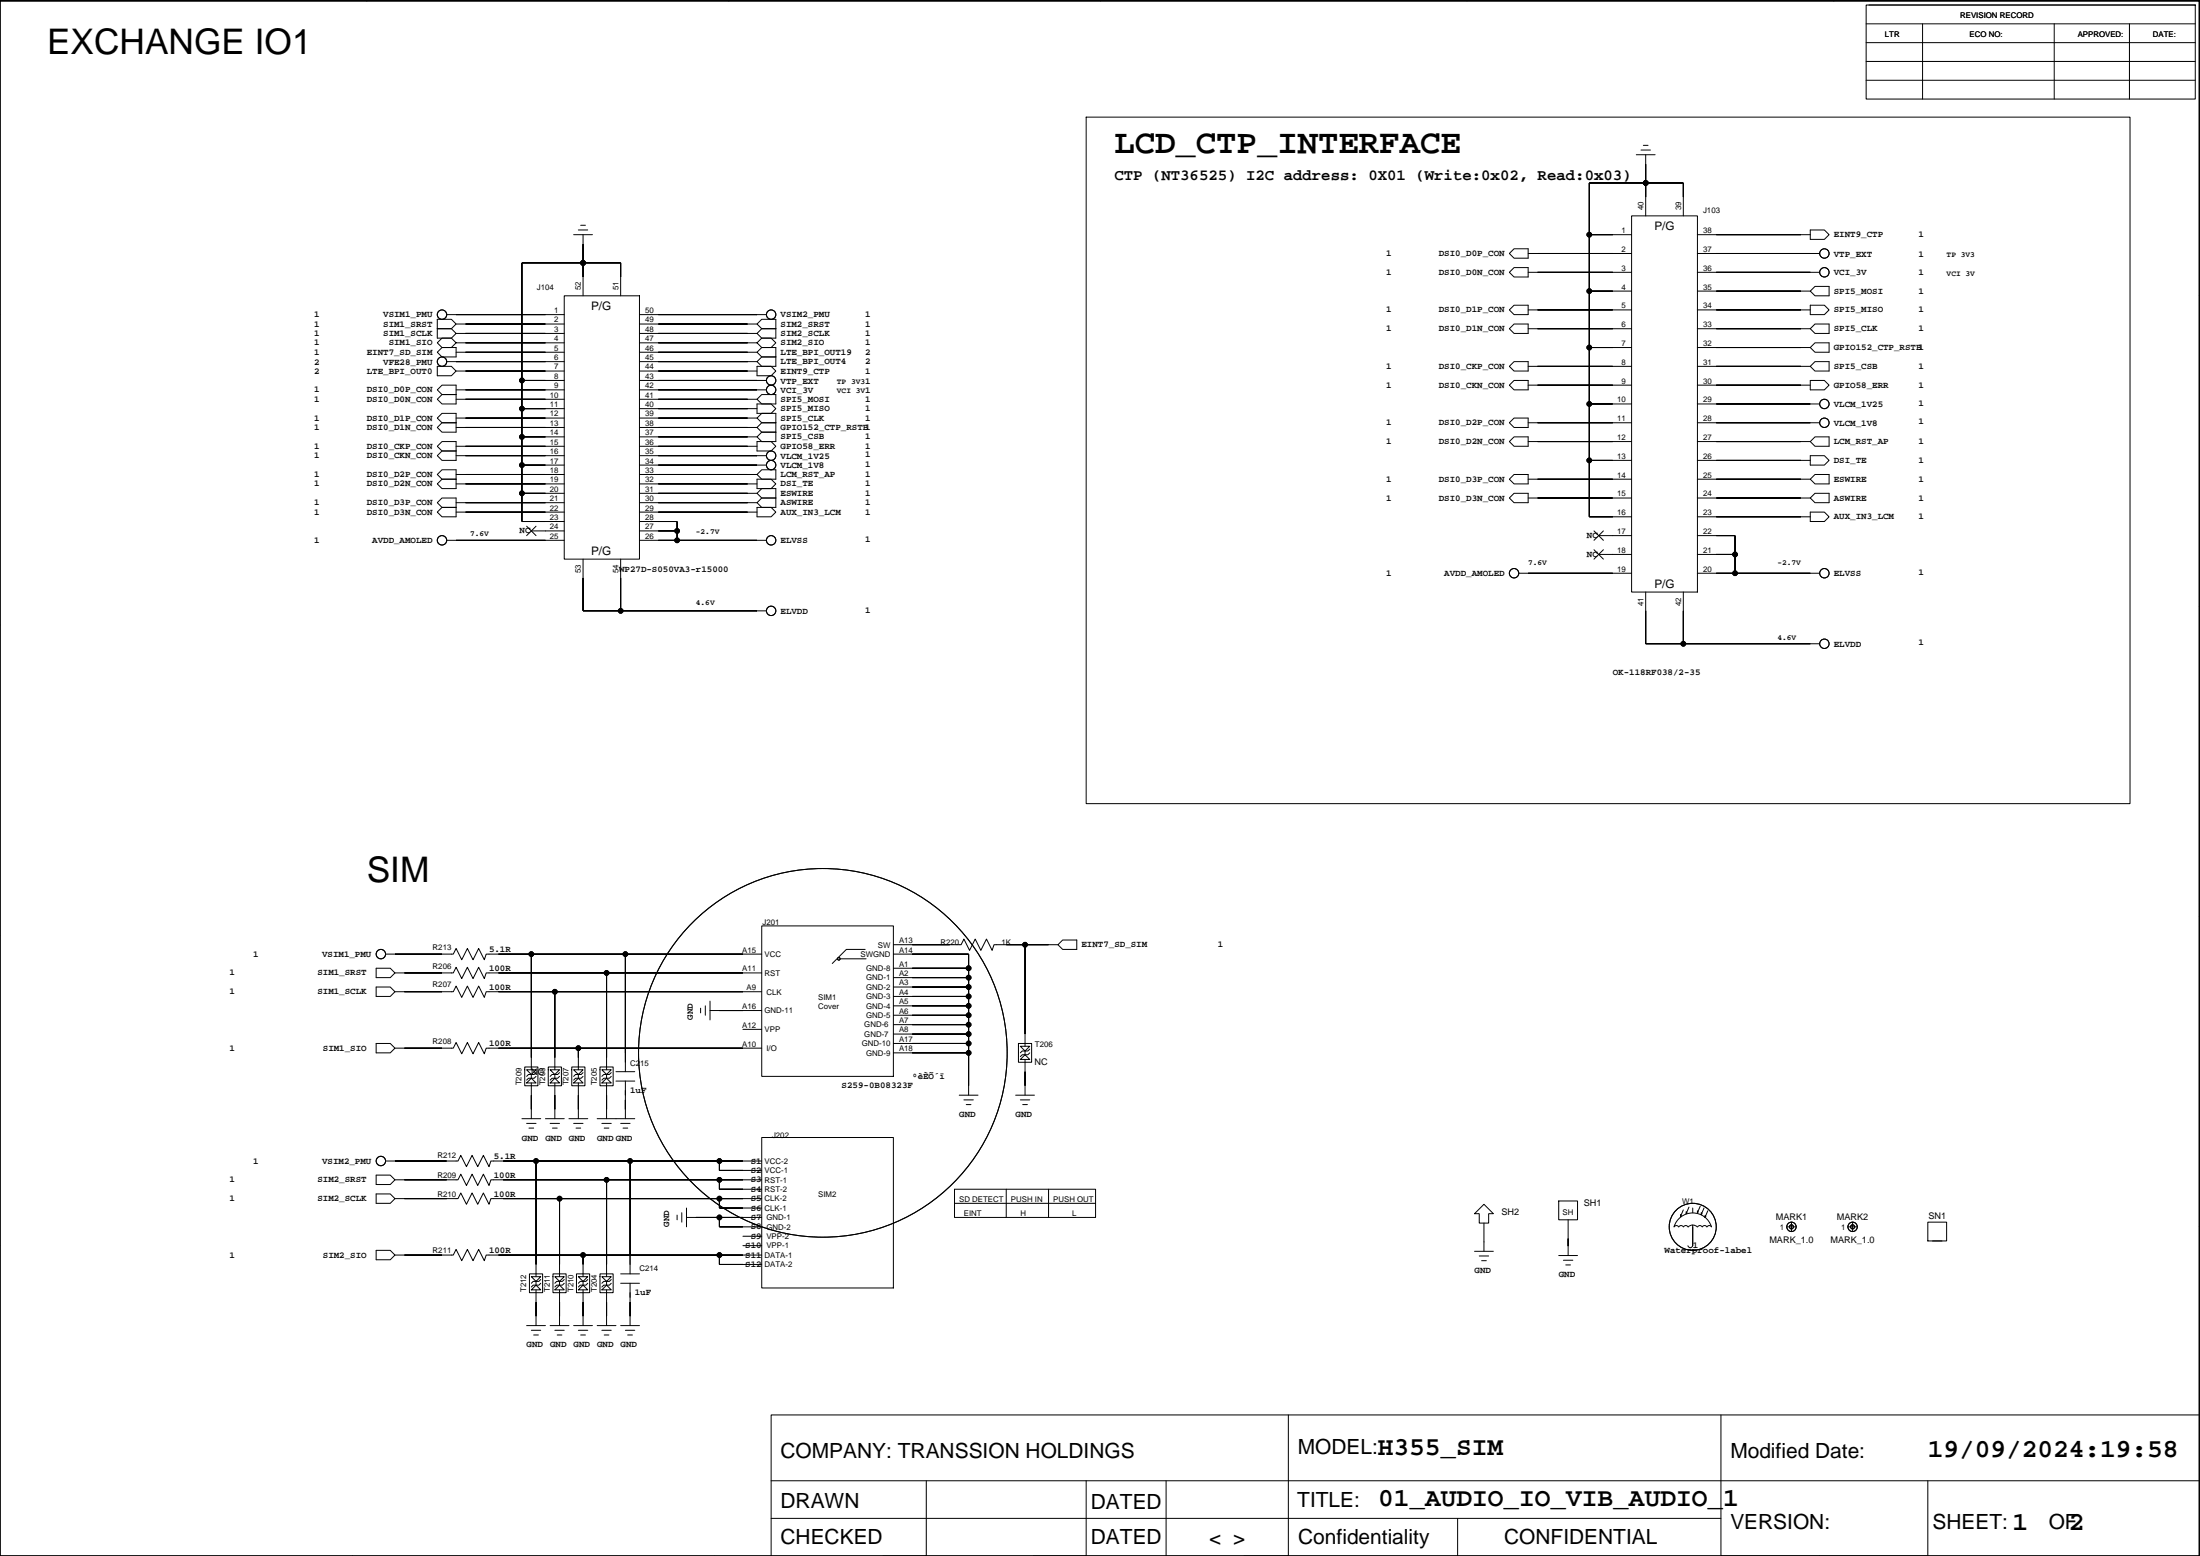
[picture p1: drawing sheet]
<svg xmlns="http://www.w3.org/2000/svg" width="594mm" height="420mm" viewBox="0 0 594 420" stroke-linecap="round" stroke-linejoin="round" font-family="sans-serif">
<g fill="none" stroke="#000" stroke-width=".27">
<path d="M99 0v.3M196.8 0v.3M297.1 0v.3M396.1 0v.3M495.2 0v.3M0 .1h594v420.1h-594zM0 .3h593.9v419.9h-593.9zM503.9 1.4h88.9v25.4h-88.9zM503.9 16.6h88.9M503.9 11.5h88.9M503.9 6.4h88.9M504.7 1.4h88.1"/>
<path d="M519.2 6.4v20.4M554.7 6.4v20.4M575 6.4v20.4M293.3 31.6h281.9v185.4h-281.9zM443.8 39.2h1.2M503.9 21.7h88.9M440.6 58.3h17.8v101.6h-17.8zM441.9 41.8h5M443.1 40.5h2.6M444.4 44.3h.1M444.4 49.4h.1M444.4 41.8v16.5"/>
<path d="M454.6 58.3v-8.9h-25.4v90.2h11.4M152.4 79.9h20.3v71.1h-20.3zM154.9 63.4h5.1M156.2 62.1h2.5M156.8 60.8h1.3M157.4 65.9h.1M157.4 71h.1M157.4 63.4v16.5M167.6 79.9v-8.9h-26.7v69.8h11.5M407.6 68.4l1.2-1.2h3.9v2.5h-3.9zM408.8 72.3h3.9v2.5h-3.9l-1.2-1.3zM412.7 68.4h27.9"/>
<path d="M412.7 73.5h27.9M415.2 68.4h.1M415.2 73.5h.1M429.2 63.4h11.4M429.2 78.6h11.4M458.4 73.5h33M458.4 68.4h33M458.4 63.4h30.4M458.4 78.6h30.4M486.3 63.4h.1M486.3 78.6h.1M488.8 73.5h.1"/>
<path d="M488.8 68.4h.1M488.8 62.1h3.8l1.3 1.3-1.3 1.2h-3.8zM490.1 77.3h3.8v2.6h-3.8l-1.3-1.3zM593.9 79.9h.2M-.1 85h.1M118.1 86.2h3.8l1.3 1.3-1.3 1.3h-3.8h3.8l1.3 1.2-1.3 1.3h-3.8zM118.1 95.1l1.3-1.3h3.8v2.6h-3.8zM118.1 98.9h3.8l1.3 1.3-1.3 1.3h-3.8zM120.6 85h31.8M120.6 97.7h31.8M123.2 85h.1M123.2 97.7h.1"/>
<path d="M123.2 92.6l-1.3-1.3h-2.5l-1.3 1.3 1.3 1.2h2.5l1.3-1.2h29.2M123.2 87.5h29.2M123.2 90h29.2M123.2 95.1h29.2M125.7 87.5h.1M125.7 90h.1M125.7 92.6h.1M125.7 95.1h.1M172.7 85h34.3M172.7 92.6h31.7l1.3-1.3h2.5l1.3 1.3-1.3 1.2h-2.5l-1.3-1.2M172.7 87.5h31.7M172.7 90h31.7"/>
<path d="M172.7 95.1h31.7M172.7 97.7h31.7M201.9 87.5h.1M201.9 90h.1M201.9 92.6h.1M201.9 97.7h.1M201.9 95.1h.1M204.4 85h.1M204.4 98.9h3.8l1.3 1.3-1.3 1.3h-3.8zM204.4 87.5l1.3-1.3h3.8v5.1h-3.8l-1.3-1.3 1.3-1.2h3.8h-3.8zM204.4 95.1l1.3-1.3h3.8v5.1h-3.8l-1.3-1.2 1.3-1.3h3.8h-3.8zM408.8 97.7h3.9v2.5h-3.9l-1.2-1.3z"/>
<path d="M408.8 82.4h3.9v2.6h-3.9l-1.2-1.3zM408.8 87.5h3.9v2.5h-3.9l-1.2-1.2zM412.7 83.7h27.9M412.7 88.8h27.9M412.7 98.9h27.9M415.2 98.9h.1M415.2 83.7h.1M415.2 88.8h.1M429.2 93.8h11.4M458.4 83.7h30.4M458.4 88.8h30.4M458.4 98.9h30.4"/>
<path d="M458.4 93.8h30.4M486.3 83.7h.1M486.3 88.8h.1M486.3 98.9h.1M486.3 93.8h.1M488.8 82.4h3.8l1.3 1.3-1.3 1.3h-3.8zM488.8 88.8l1.3-1.3h3.8v2.5h-3.8zM488.8 93.8l1.3-1.2h3.8v2.5h-3.8zM490.1 97.7h3.8v2.5h-3.8l-1.3-1.3zM118.1 105.3l1.3-1.3h3.8v5.1h-3.8l-1.3-1.3 1.3-1.3h3.8h-3.8zM118.1 112.9l1.3-1.3h3.8v5.1h-3.8l-1.3-1.3 1.3-1.2h3.8h-3.8zM119.4 119.2h3.8v5.1h-3.8l-1.3-1.3 1.3-1.2h3.8h-3.8l-1.3-1.3z"/>
<path d="M123.2 100.2h29.2M123.2 107.8h29.2M123.2 112.9h29.2M123.2 115.4h29.2M123.2 105.3h29.2M125.7 105.3h.1M125.7 107.8h.1M125.7 112.9h.1M125.7 115.4h.1M125.7 100.2h.1M140.9 110.3h11.5M140.9 118h11.5"/>
<path d="M140.9 102.7h11.5M172.7 105.3h34.3M172.7 102.7h34.3M172.7 100.2h31.7M172.7 110.3h31.7M172.7 107.8h31.7M172.7 112.9h31.7M172.7 118h31.7M172.7 115.4h31.7M201.9 100.2h.1M201.9 110.3h.1M201.9 107.8h.1"/>
<path d="M201.9 112.9h.1M201.9 118h.1M201.9 115.4h.1M204.4 105.3h.1M204.4 102.7h.1M204.4 119.2h3.8l1.3 1.3-1.3 1.3h-3.8zM204.4 109.1h3.8l1.3 1.2-1.3 1.3h-3.8zM204.4 107.8l1.3-1.3h3.8v2.6h-3.8zM204.4 112.9l1.3-1.3h3.8v7.6h-3.8l-1.3-1.2 1.3-1.3h3.8h-3.8l-1.3-1.3 1.3-1.2h3.8h-3.8zM407.6 119.2l1.2-1.2h3.9v2.5h-3.9zM408.8 102.7h3.9v2.6h-3.9l-1.2-1.3zM408.8 112.9h3.9v2.5h-3.9l-1.2-1.2z"/>
<path d="M412.7 119.2h27.9M412.7 104h27.9M412.7 114.2h27.9M415.2 104h.1M415.2 114.2h.1M415.2 119.2h.1M429.2 109.1h11.4M458.4 109.1h33M458.4 114.2h33M458.4 119.2h30.4M458.4 104h30.4M486.3 119.2h.1"/>
<path d="M486.3 104h.1M488.8 109.1h.1M488.8 114.2h.1M488.8 119.2l1.3-1.2h3.8v2.5h-3.8zM488.8 102.7h3.8l1.3 1.3-1.3 1.3h-3.8zM118.1 135.7l1.3-1.2h3.8v5.1h-3.8l-1.3-1.3 1.3-1.3h3.8h-3.8zM119.4 126.9h3.8v5h-3.8l-1.3-1.2 1.3-1.3h3.8h-3.8l-1.3-1.3zM123.2 138.3h29.2M123.2 135.7h29.2M123.2 130.7h29.2M123.2 128.1h29.2M123.2 120.5h29.2"/>
<path d="M123.2 123h29.2M125.7 120.5h.1M125.7 123h.1M125.7 128.1h.1M125.7 130.7h.1M125.7 135.7h.1M125.7 138.3h.1M140.9 133.2h11.5M140.9 125.6h11.5M172.7 123h34.3M172.7 125.6h34.3M172.7 138.3h31.7"/>
<path d="M172.7 135.7h31.7M172.7 133.2h31.7M172.7 130.7h31.7M172.7 128.1h31.7M172.7 120.5h31.7M201.9 138.3h.1M201.9 135.7h.1M201.9 133.2h.1M201.9 130.7h.1M201.9 128.1h.1M201.9 120.5h.1M204.4 123h.1"/>
<path d="M204.4 125.6h.1M204.4 137h3.8l1.3 1.3-1.3 1.3h-3.8zM204.4 133.2l1.3-1.3h3.8v5.1h-3.8l-1.3-1.3 1.3-1.2h3.8h-3.8zM204.4 129.4h3.8l1.3 1.3-1.3 1.2h-3.8zM205.7 126.9h3.8v2.5h-3.8l-1.3-1.3zM407.6 129.4l1.2-1.3h3.9v2.6h-3.9zM408.8 133.2h3.9v2.5h-3.9l-1.2-1.2zM412.7 134.5h27.9M412.7 129.4h27.9M415.2 129.4h.1M415.2 134.5h.1M429.2 124.3h11.4"/>
<path d="M458.4 139.6h30.4M458.4 134.5h30.4M458.4 129.4h30.4M458.4 124.3h30.4M486.3 139.6h.1M486.3 134.5h.1M486.3 129.4h.1M486.3 124.3h.1M488.8 138.3h3.8l1.3 1.3-1.3 1.2h-3.8zM488.8 129.4l1.3-1.3h3.8v2.6h-3.8zM488.8 123h3.8l1.3 1.3-1.3 1.3h-3.8zM490.1 133.2h3.8v2.5h-3.8l-1.3-1.2z"/>
<path d="M120.6 145.9h31.8M123.2 145.9h.1M142.2 142.1l2.5 2.5M143.5 143.4h8.9M144.7 142.1l-2.5 2.5M147.3 143.4h.1M157.4 151v13.9h49.6M167.6 151v13.9M172.7 145.9h34.3M172.7 140.8h10.1v5.1M172.7 143.4h10.1M204.4 145.9h.1"/>
<path d="M410.1 154.8h30.5M412.7 154.8h.1M430.4 143.4l2.6 2.5M430.4 148.4l2.6 2.6M431.7 144.6h8.9M431.7 149.7h8.9M433 143.4l-2.6 2.5M433 148.4l-2.6 2.6M435.5 149.7h.1M435.5 144.6h.1M444.4 159.9v13.9h47M454.6 159.9v13.9"/>
<path d="M458.4 154.8h33M458.4 144.6h10.1v10.2M458.4 149.7h10.1M488.8 154.8h.1M-.1 168.8h.1M204.4 164.9h.1M488.8 173.8h.1M593.9 163.7h.2M-.1 252.6h.1M104.1 257.6h18.3l.8-1.5 1.5 3.1 1.5-3.1 1.5 3.1 1.6-3.1 1.5 3.1 .5-1.6h74.4M106.7 257.6h.1M143.5 257.6v31.3"/>
<path d="M168.9 257.6v31.8M205.7 250h35.5v40.6h-35.5zM227 258.9h6.9M233.6 256.4h-5.1l-3.8 3.8M241.2 255.1h18.3l.8-1.5 1.5 3 1.5-3 1.6 3 1.5-3 1.5 3 .5-1.5h17.3M241.2 257.6h20.4v38.1M276.8 255.1v27.4M283.1 255.1h.1M287 253.8h3.8v2.6h-3.8l-1.3-1.3zM593.9 247.5h.2M101.6 266.5h3.8l1.3 1.3-1.3 1.3h-3.8zM101.6 261.4h3.8l1.3 1.3-1.3 1.3h-3.8z"/>
<path d="M106.7 262.7h15.7l.8-1.5 1.5 3 1.5-3 1.5 3 1.6-3 1.5 3 .5-1.5h74.4M106.7 267.8h15.7l.8-1.5 1.5 3 1.5-3 1.5 3 1.6-3 1.5 3 .5-1.5h74.4M109.2 267.8h.1M109.2 262.7h.1M149.8 267.8v21.1M163.8 262.7v26.2M189.2 272.2v1.3M190.5 271.6v2.5M191.7 272.9h14M191.7 270.3v5.1M194.3 272.9h.1M200.6 278h5.1"/>
<path d="M241.2 261.4h20.4M241.2 264h20.4M241.2 266.5h20.4M241.2 269.1h20.4M241.2 271.6h20.4M241.2 274.1h20.4M241.2 276.7h20.4M241.2 279.2h20.4M101.6 281.8h3.8l1.3 1.2-1.3 1.3h-3.8zM106.7 283h15.7l.8-1.5 1.5 3.1 1.5-3.1 1.5 3.1 1.6-3.1 1.5 3.1 .5-1.6h74.4M109.2 283h.1M141.7 288.1h3.6v5.1h-3.6z"/>
<path d="M142.2 288.9h2.5l-1.2 1.2zM142.2 292.4l1.3-1.2 1.2 1.2zM143.5 299.5h.1M143.5 290.1v1.1M143.5 292.4v9.7M144.7 289.6l-.5 .5h-1.5l-.5 .5M144.7 290.6l-.5 .6h-1.5l-.5 .5M148 288.1h3.6v5.1h-3.6zM148.6 288.9h2.5l-1.3 1.2zM148.6 292.4l1.2-1.2 1.3 1.2zM149.8 299.5h.1M149.8 290.1v1.1"/>
<path d="M149.8 292.4v9.7M151.1 289.6l-.5 .5h-1.5l-.5 .5M151.1 290.6l-.5 .6h-1.5l-.5 .5M154.4 288.1h3.6v5.1h-3.6zM154.9 288.9h2.5l-1.2 1.2zM154.9 292.4l1.3-1.2 1.2 1.2zM156.2 299.5h.1M156.2 283v5.9M156.2 290.1v1.1M156.2 292.4v9.7M157.4 289.6l-.5 .5h-1.5l-.5 .5M157.4 290.6l-.5 .6h-1.5l-.5 .5"/>
<path d="M162 288.1h3.6v5.1h-3.6zM162.5 288.9h2.6l-1.3 1.2zM162.5 292.4l1.3-1.2 1.3 1.2zM163.8 299.5h.1M163.8 290.1v1.1M163.8 292.4v9.7M165.1 289.6l-.5 .5h-1.6l-.5 .5M165.1 290.6l-.5 .6h-1.6l-.5 .5M166.3 291.9h5.1M166.3 289.4h5.1M168.9 299.5h.1M168.9 291.9v10.2"/>
<path d="M241.2 281.8h20.4M241.2 284.3h20.4M259 295.7h5.1M260.3 297h2.5M260.9 298.3h1.3M261.6 293.2h.1M274.3 295.7h5M275 281.8h3.6v5h-3.6zM275.5 282.5h2.6l-1.3 1.3zM275.5 297h2.6M276.2 298.3h1.2M276.8 293.2h.1"/>
<path d="M276.8 284.8l1.3 1.3h-2.6zM276.8 283.8v1M276.8 286.1v9.6M278.1 283.3l-.5 .5h-1.6l-.5 .5M278.1 284.3l-.5 .5h-1.6l-.5 .5M101.6 317.3h3.8l1.3 1.3-1.3 1.3h-3.8zM104.1 313.5h19.6l.7-1.5 1.6 3 1.5-3 1.5 3 1.5-3 1.6 3 .5-1.5h73.1M106.7 313.5h.1M106.7 318.6h17l.7-1.5 1.6 3 1.5-3 1.5 3 1.5-3 1.6 3 .5-1.5h73.1M109.2 318.6h.1M140.9 302.1h5.1M142.2 303.3h2.5"/>
<path d="M142.8 304.6h1.3M144.7 313.5v31.2M147.3 302.1h5.1M148.6 303.3h2.5M149.2 304.6h1.3M153.6 302.1h5.1M154.9 303.3h2.5M155.5 304.6h1.3M161.3 302.1h10.1M162.5 303.3h2.6M163.2 304.6h1.2M163.8 318.6v26.1"/>
<path d="M167.6 303.3h2.5M168.2 304.6h1.3M170.1 313.5v30.5M194.3 313.5v2.5h11.4M194.3 318.6v2.5h11.4M205.7 307.2h35.5v40.6h-35.5zM-.1 336.4h.1M101.6 322.4h3.8l1.3 1.3-1.3 1.2h-3.8zM101.6 337.6h3.8l1.3 1.3-1.3 1.3h-3.8zM106.7 323.7h17l.7-1.6 1.6 3.1 1.5-3.1 1.5 3.1 1.5-3.1 1.6 3.1 .5-1.5h73.1M106.7 338.9h15.7l.8-1.5 1.5 3 1.5-3 1.5 3 1.6-3 1.5 3 .5-1.5h74.4M109.2 323.7h.1"/>
<path d="M109.2 338.9h.1M151.1 323.7v21M157.4 338.9v5.8M182.8 328.1v1.3M184.1 327.5v2.5M185.4 328.7h20.3M185.4 326.2v5.1M187.9 328.7h.1M194.3 328.7v2.6h11.4M194.3 323.7v2.5h11.4M194.3 338.9v2.5h11.4M200.6 336.4h5.1"/>
<path d="M200.6 333.8h5.1M257.8 321.1h38v7.6h-38zM257.8 324.9h38M271.7 321.1v7.6M283.1 321.1v7.6M398.2 337.9h5.1M399.5 339.2h2.5M400.7 335.3h.1M400.7 325.2l2.6 2.5h-1.3v2.6h-2.5v-2.6h-1.3zM400.7 330.3v7.6M420.9 324.3h5.1v5.1h-5.1zM420.9 339h5.1"/>
<path d="M423.4 336.5h.1M423.4 329.4v9.6M454 328.2l-.2 .3M454.6 326.7l-.8 1.8v-.5M454.6 331.3l-.7-.4-.6 .4-.6-.4-.7 .4a5.3 5.3 0 0 1 5.1-3.8 5.3 5.3 0 0 1 5 3.8l-.5-.4-.6 .4M454.6 331.3l.6-.4 .6 .4M455.6 327.5l-.3 .2M455.8 336.4a.65 .65 0 0 0 .6 .5 .65 .65 0 0 0 .7-.5M455.9 331.3a1.76 1.76 0 0 1 2.4 0M456.1 325.9l-.8 1.8v-.5M457.1 326.2v1.3M457.1 330.8v5.6"/>
<path d="M458.4 331.3l.6-.4 .6 .4 .5-.3h.4l.4 .3M458.6 327.2l-.2 .3M459.1 325.7l-.7 1.8v-.5M459.6 327.7l-.2 .3M460.1 326.2l-.7 1.8v-.5M460.7 328.5l-.3 .2M461.2 327l-.8 1.7v-.5M482.5 331.3h2.5M483.8 330v2.5M499 331.3h2.5M500.3 330v2.5M520.6 330h5.1v5.1h-5.1z"/>
<path d="M521.9 335.1h2.5M593.9 331.3h.2M142.2 357.9h5.1M143 344h3.5v5.1h-3.5zM143.5 344.7h2.5l-1.3 1.3zM143.5 348.3l1.2-1.3 1.3 1.3zM143.5 359.2h2.5M144.7 355.4h.1M144.7 346v1M144.7 348.3v9.6M146 345.5l-.5 .5h-1.5l-.5 .5M146 346.5l-.5 .5h-1.5l-.5 .5"/>
<path d="M148.6 357.9h5M149.3 344h3.6v5.1h-3.6zM149.8 344.7h2.6l-1.3 1.3zM149.8 348.3l1.3-1.3 1.3 1.3zM149.8 359.2h2.6M151.1 355.4h.1M151.1 346v1M151.1 348.3v9.6M152.4 345.5l-.5 .5h-1.6l-.5 .5M152.4 346.5l-.5 .5h-1.6l-.5 .5M154.9 357.9h5.1M155.7 344h3.5v5.1h-3.5z"/>
<path d="M156.2 344.7h2.5l-1.3 1.3zM156.2 348.3l1.2-1.3 1.3 1.3zM156.2 359.2h2.5M157.4 355.4h.1M157.4 346v1M157.4 348.3v9.6M158.7 345.5l-.5 .5h-1.5l-.5 .5M158.7 346.5l-.5 .5h-1.5l-.5 .5M161.3 357.9h5M162 344h3.6v5.1h-3.6zM162.5 344.7h2.6l-1.3 1.3zM162.5 348.3l1.3-1.3 1.3 1.3z"/>
<path d="M162.5 359.2h2.6M163.8 355.4h.1M163.8 346v1M163.8 348.3v9.6M165.1 345.5l-.5 .5h-1.6l-.5 .5M165.1 346.5l-.5 .5h-1.6l-.5 .5M167.6 346.5h5.1M167.6 344h5.1M167.6 357.9h5.1M168.9 359.2h2.5M170.1 355.4h.1M170.1 346.5v11.4"/>
<path d="M400.1 340.4h1.3M422.2 340.3h2.5M422.8 341.6h1.3M144.1 360.5h1.3M150.5 360.5h1.2M156.8 360.5h1.3M163.2 360.5h1.2M169.5 360.5h1.3M208.2 399.8h385.7M250.1 399.8v20.4h-11.6M293.3 399.8v20.4h-14.2M314.9 399.8v20.4"/>
<path d="M347.9 382.1v38.1h-11.9M464.7 382.1v38.1h55.6M520.6 399.8v20.4M593.9 382.1h-385.7v38.1M208.2 410h256.5M393.6 410v10.2M95.2 420.2h.1M193 420.2h.1M293.3 420.2h.1M491.4 420.2h.1"/>
<circle cx="444.4" cy="49.4" r=".63"/>
<circle cx="157.4" cy="71" r=".63"/>
<circle cx="429.2" cy="78.6" r=".63"/>
<circle cx="429.2" cy="63.4" r=".63"/>
<circle cx="492.6" cy="68.4" r="1.27"/>
<circle cx="492.6" cy="73.5" r="1.27"/>
<circle cx="119.4" cy="85" r="1.27"/>
<circle cx="119.4" cy="97.7" r="1.27"/>
<circle cx="208.2" cy="85" r="1.27"/>
<circle cx="429.2" cy="93.8" r=".63"/>
<circle cx="140.9" cy="110.3" r=".63"/>
<circle cx="140.9" cy="102.7" r=".63"/>
<circle cx="140.9" cy="118" r=".63"/>
<circle cx="208.2" cy="105.3" r="1.27"/>
<circle cx="208.2" cy="102.7" r="1.27"/>
<circle cx="429.2" cy="109.1" r=".63"/>
<circle cx="492.6" cy="114.2" r="1.27"/>
<circle cx="492.6" cy="109.1" r="1.27"/>
<circle cx="140.9" cy="125.6" r=".63"/>
<circle cx="140.9" cy="133.2" r=".63"/>
<circle cx="208.2" cy="125.6" r="1.27"/>
<circle cx="208.2" cy="123" r="1.27"/>
<circle cx="429.2" cy="124.3" r=".63"/>
<circle cx="119.4" cy="145.9" r="1.27"/>
<circle cx="182.8" cy="145.9" r=".63"/>
<circle cx="182.8" cy="143.4" r=".63"/>
<circle cx="208.2" cy="145.9" r="1.27"/>
<circle cx="408.8" cy="154.8" r="1.27"/>
<circle cx="468.5" cy="149.7" r=".63"/>
<circle cx="468.5" cy="154.8" r=".63"/>
<circle cx="492.6" cy="154.8" r="1.27"/>
<circle cx="167.6" cy="164.9" r=".63"/>
<circle cx="208.2" cy="164.9" r="1.27"/>
<circle cx="454.6" cy="173.8" r=".63"/>
<circle cx="492.6" cy="173.8" r="1.27"/>
<circle cx="102.8" cy="257.6" r="1.27"/>
<circle cx="143.5" cy="257.6" r=".63"/>
<circle cx="168.9" cy="257.6" r=".63"/>
<circle cx="226.5" cy="258.9" r=".36"/>
<circle cx="276.8" cy="255.1" r=".63"/>
<circle cx="149.8" cy="267.8" r=".63"/>
<circle cx="163.8" cy="262.7" r=".63"/>
<circle cx="261.6" cy="279.2" r=".63"/>
<circle cx="261.6" cy="276.7" r=".63"/>
<circle cx="261.6" cy="269.1" r=".63"/>
<circle cx="261.6" cy="264" r=".63"/>
<circle cx="261.6" cy="274.1" r=".63"/>
<circle cx="261.6" cy="261.4" r=".63"/>
<circle cx="261.6" cy="266.5" r=".63"/>
<circle cx="261.6" cy="271.6" r=".63"/>
<circle cx="156.2" cy="283" r=".63"/>
<circle cx="222.2" cy="284.3" r="49.8"/>
<circle cx="261.6" cy="284.3" r=".63"/>
<circle cx="261.6" cy="281.8" r=".63"/>
<circle cx="102.8" cy="313.5" r="1.27"/>
<circle cx="144.7" cy="313.5" r=".63"/>
<circle cx="163.8" cy="318.6" r=".63"/>
<circle cx="170.1" cy="313.5" r=".63"/>
<circle cx="194.3" cy="318.6" r=".63"/>
<circle cx="194.3" cy="313.5" r=".63"/>
<circle cx="151.1" cy="323.7" r=".63"/>
<circle cx="157.4" cy="338.9" r=".63"/>
<circle cx="194.3" cy="328.7" r=".63"/>
<circle cx="194.3" cy="323.7" r=".63"/>
<circle cx="194.3" cy="338.9" r=".63"/>
<circle cx="457.1" cy="331.3" r="6.3"/>
<circle cx="483.8" cy="331.3" r=".56"/>
<circle cx="483.8" cy="331.3" r="1.27"/>
<circle cx="500.3" cy="331.3" r="1.27"/>
<circle cx="500.3" cy="331.3" r=".56"/>
</g>
<g fill="#000" stroke="#000" stroke-width=".27">
<path d="M429.2 49.4v14z" fill-rule="evenodd"/>
<path d="M444.4 44.3v5.1z" fill-rule="evenodd"/>
<path d="M429.2 49.4h15.2z" fill-rule="evenodd"/>
<path d="M444.4 49.4v3.8z" fill-rule="evenodd"/>
<path d="M454.6 49.4v3.8z" fill-rule="evenodd"/>
<path d="M444.4 49.4h10.2z" fill-rule="evenodd"/>
<path d="M140.9 71v31.7z" fill-rule="evenodd"/>
<path d="M157.4 71v3.8z" fill-rule="evenodd"/>
<path d="M157.4 65.9v5.1z" fill-rule="evenodd"/>
<path d="M140.9 71h16.5z" fill-rule="evenodd"/>
<path d="M167.6 71v3.8z" fill-rule="evenodd"/>
<path d="M157.4 71h10.2z" fill-rule="evenodd"/>
<path d="M429.2 63.4v15.2z" fill-rule="evenodd"/>
<path d="M429.2 78.6v15.2z" fill-rule="evenodd"/>
<path d="M415.2 68.4h20.3z" fill-rule="evenodd"/>
<path d="M415.2 73.5h20.3z" fill-rule="evenodd"/>
<path d="M429.2 63.4h6.3z" fill-rule="evenodd"/>
<path d="M429.2 78.6h6.3z" fill-rule="evenodd"/>
<path d="M463.4 78.6h22.9z" fill-rule="evenodd"/>
<path d="M463.4 63.4h22.9z" fill-rule="evenodd"/>
<path d="M463.4 73.5h25.4z" fill-rule="evenodd"/>
<path d="M463.4 68.4h25.4z" fill-rule="evenodd"/>
<path d="M125.7 95.1h21.6z" fill-rule="evenodd"/>
<path d="M123.2 85h24.1z" fill-rule="evenodd"/>
<path d="M125.7 92.6h21.6z" fill-rule="evenodd"/>
<path d="M125.7 90h21.6z" fill-rule="evenodd"/>
<path d="M125.7 87.5h21.6z" fill-rule="evenodd"/>
<path d="M123.2 97.7h24.1z" fill-rule="evenodd"/>
<path d="M177.8 87.5h24.1z" fill-rule="evenodd"/>
<path d="M177.8 90h24.1z" fill-rule="evenodd"/>
<path d="M177.8 92.6h24.1z" fill-rule="evenodd"/>
<path d="M177.8 97.7h24.1z" fill-rule="evenodd"/>
<path d="M177.8 95.1h24.1z" fill-rule="evenodd"/>
<path d="M177.8 85h26.6z" fill-rule="evenodd"/>
<path d="M429.2 93.8v15.3z" fill-rule="evenodd"/>
<path d="M415.2 98.9h20.3z" fill-rule="evenodd"/>
<path d="M415.2 83.7h20.3z" fill-rule="evenodd"/>
<path d="M415.2 88.8h20.3z" fill-rule="evenodd"/>
<path d="M429.2 93.8h6.3z" fill-rule="evenodd"/>
<path d="M463.4 83.7h22.9z" fill-rule="evenodd"/>
<path d="M463.4 88.8h22.9z" fill-rule="evenodd"/>
<path d="M463.4 98.9h22.9z" fill-rule="evenodd"/>
<path d="M463.4 93.8h22.9z" fill-rule="evenodd"/>
<path d="M140.9 102.7v7.6z" fill-rule="evenodd"/>
<path d="M140.9 118v7.6z" fill-rule="evenodd"/>
<path d="M140.9 110.3v7.7z" fill-rule="evenodd"/>
<path d="M125.7 105.3h21.6z" fill-rule="evenodd"/>
<path d="M125.7 107.8h21.6z" fill-rule="evenodd"/>
<path d="M125.7 112.9h21.6z" fill-rule="evenodd"/>
<path d="M125.7 115.4h21.6z" fill-rule="evenodd"/>
<path d="M140.9 110.3h6.4z" fill-rule="evenodd"/>
<path d="M140.9 118h6.4z" fill-rule="evenodd"/>
<path d="M140.9 102.7h6.4z" fill-rule="evenodd"/>
<path d="M125.7 100.2h21.6z" fill-rule="evenodd"/>
<path d="M177.8 100.2h24.1z" fill-rule="evenodd"/>
<path d="M177.8 110.3h24.1z" fill-rule="evenodd"/>
<path d="M177.8 107.8h24.1z" fill-rule="evenodd"/>
<path d="M177.8 112.9h24.1z" fill-rule="evenodd"/>
<path d="M177.8 118h24.1z" fill-rule="evenodd"/>
<path d="M177.8 115.4h24.1z" fill-rule="evenodd"/>
<path d="M177.8 105.3h26.6z" fill-rule="evenodd"/>
<path d="M177.8 102.7h26.6z" fill-rule="evenodd"/>
<path d="M429.2 109.1v15.2z" fill-rule="evenodd"/>
<path d="M415.2 104h20.3z" fill-rule="evenodd"/>
<path d="M415.2 114.2h20.3z" fill-rule="evenodd"/>
<path d="M415.2 119.2h20.3z" fill-rule="evenodd"/>
<path d="M429.2 109.1h6.3z" fill-rule="evenodd"/>
<path d="M463.4 119.2h22.9z" fill-rule="evenodd"/>
<path d="M463.4 104h22.9z" fill-rule="evenodd"/>
<path d="M463.4 109.1h25.4z" fill-rule="evenodd"/>
<path d="M463.4 114.2h25.4z" fill-rule="evenodd"/>
<path d="M140.9 133.2v7.6z" fill-rule="evenodd"/>
<path d="M140.9 125.6v7.6z" fill-rule="evenodd"/>
<path d="M125.7 120.5h21.6z" fill-rule="evenodd"/>
<path d="M125.7 123h21.6z" fill-rule="evenodd"/>
<path d="M125.7 128.1h21.6z" fill-rule="evenodd"/>
<path d="M125.7 130.7h21.6z" fill-rule="evenodd"/>
<path d="M125.7 135.7h21.6z" fill-rule="evenodd"/>
<path d="M125.7 138.3h21.6z" fill-rule="evenodd"/>
<path d="M140.9 133.2h6.4z" fill-rule="evenodd"/>
<path d="M140.9 125.6h6.4z" fill-rule="evenodd"/>
<path d="M177.8 138.3h24.1z" fill-rule="evenodd"/>
<path d="M177.8 128.1h24.1z" fill-rule="evenodd"/>
<path d="M177.8 130.7h24.1z" fill-rule="evenodd"/>
<path d="M177.8 135.7h24.1z" fill-rule="evenodd"/>
<path d="M177.8 133.2h24.1z" fill-rule="evenodd"/>
<path d="M177.8 120.5h24.1z" fill-rule="evenodd"/>
<path d="M177.8 123h26.6z" fill-rule="evenodd"/>
<path d="M177.8 125.6h26.6z" fill-rule="evenodd"/>
<path d="M429.2 124.3v15.3z" fill-rule="evenodd"/>
<path d="M415.2 129.4h20.3z" fill-rule="evenodd"/>
<path d="M415.2 134.5h20.3z" fill-rule="evenodd"/>
<path d="M429.2 139.6h6.3z" fill-rule="evenodd"/>
<path d="M429.2 124.3h6.3z" fill-rule="evenodd"/>
<path d="M463.4 139.6h22.9z" fill-rule="evenodd"/>
<path d="M463.4 124.3h22.9z" fill-rule="evenodd"/>
<path d="M463.4 134.5h22.9z" fill-rule="evenodd"/>
<path d="M463.4 129.4h22.9z" fill-rule="evenodd"/>
<path d="M123.2 145.9h24.1z" fill-rule="evenodd"/>
<path d="M140.9 140.8h6.4z" fill-rule="evenodd"/>
<path d="M157.4 156.1v8.8z" fill-rule="evenodd"/>
<path d="M167.6 156.1v8.8z" fill-rule="evenodd"/>
<path d="M182.8 140.8v2.6z" fill-rule="evenodd"/>
<path d="M182.8 143.4v2.5z" fill-rule="evenodd"/>
<path d="M177.8 145.9h5z" fill-rule="evenodd"/>
<path d="M177.8 140.8h5z" fill-rule="evenodd"/>
<path d="M177.8 143.4h5z" fill-rule="evenodd"/>
<path d="M182.8 145.9h21.6z" fill-rule="evenodd"/>
<path d="M412.7 154.8h22.8z" fill-rule="evenodd"/>
<path d="M463.4 149.7h5.1z" fill-rule="evenodd"/>
<path d="M468.5 149.7v5.1z" fill-rule="evenodd"/>
<path d="M463.4 154.8h5.1z" fill-rule="evenodd"/>
<path d="M463.4 144.6h5.1z" fill-rule="evenodd"/>
<path d="M468.5 144.6v5.1z" fill-rule="evenodd"/>
<path d="M468.5 154.8h20.3z" fill-rule="evenodd"/>
<path d="M157.4 164.9h10.2z" fill-rule="evenodd"/>
<path d="M167.6 164.9h36.8z" fill-rule="evenodd"/>
<path d="M444.4 164.9v8.9z" fill-rule="evenodd"/>
<path d="M454.6 164.9v8.9z" fill-rule="evenodd"/>
<path d="M444.4 173.8h10.2z" fill-rule="evenodd"/>
<path d="M454.6 173.8h34.2z" fill-rule="evenodd"/>
<path d="M106.7 257.6h12.7z" fill-rule="evenodd"/>
<path d="M143.5 257.6v28z" fill-rule="evenodd"/>
<path d="M134.6 257.6h8.9z" fill-rule="evenodd"/>
<path d="M168.9 257.6v26.7z" fill-rule="evenodd"/>
<path d="M143.5 257.6h25.4z" fill-rule="evenodd"/>
<path d="M168.9 257.6h31.7z" fill-rule="evenodd"/>
<path d="M246.3 255.1h10.2z" fill-rule="evenodd"/>
<path d="M246.3 257.6h15.3z" fill-rule="evenodd"/>
<path d="M261.6 257.6v3.8z" fill-rule="evenodd"/>
<path d="M276.8 255.1v24.1z" fill-rule="evenodd"/>
<path d="M271.7 255.1h5.1z" fill-rule="evenodd"/>
<path d="M276.8 255.1h6.3z" fill-rule="evenodd"/>
<path d="M109.2 267.8h10.2z" fill-rule="evenodd"/>
<path d="M109.2 262.7h10.2z" fill-rule="evenodd"/>
<path d="M149.8 267.8v17.8z" fill-rule="evenodd"/>
<path d="M134.6 267.8h15.2z" fill-rule="evenodd"/>
<path d="M163.8 262.7v22.9z" fill-rule="evenodd"/>
<path d="M134.6 262.7h29.2z" fill-rule="evenodd"/>
<path d="M194.3 272.9h6.3z" fill-rule="evenodd"/>
<path d="M163.8 262.7h36.8z" fill-rule="evenodd"/>
<path d="M149.8 267.8h50.8z" fill-rule="evenodd"/>
<path d="M246.3 261.4h15.3z" fill-rule="evenodd"/>
<path d="M246.3 264h15.3z" fill-rule="evenodd"/>
<path d="M246.3 266.5h15.3z" fill-rule="evenodd"/>
<path d="M246.3 269.1h15.3z" fill-rule="evenodd"/>
<path d="M246.3 271.6h15.3z" fill-rule="evenodd"/>
<path d="M246.3 274.1h15.3z" fill-rule="evenodd"/>
<path d="M246.3 276.7h15.3z" fill-rule="evenodd"/>
<path d="M246.3 279.2h15.3z" fill-rule="evenodd"/>
<path d="M261.6 261.4v2.6z" fill-rule="evenodd"/>
<path d="M261.6 266.5v2.6z" fill-rule="evenodd"/>
<path d="M261.6 279.2v2.6z" fill-rule="evenodd"/>
<path d="M261.6 276.7v2.5z" fill-rule="evenodd"/>
<path d="M261.6 274.1v2.6z" fill-rule="evenodd"/>
<path d="M261.6 271.6v2.5z" fill-rule="evenodd"/>
<path d="M261.6 269.1v2.5z" fill-rule="evenodd"/>
<path d="M261.6 264v2.5z" fill-rule="evenodd"/>
<path d="M109.2 283h10.2z" fill-rule="evenodd"/>
<path d="M143.5 295.7v3.8z" fill-rule="evenodd"/>
<path d="M149.8 295.7v3.8z" fill-rule="evenodd"/>
<path d="M156.2 295.7v3.8z" fill-rule="evenodd"/>
<path d="M156.2 283v2.6z" fill-rule="evenodd"/>
<path d="M134.6 283h21.6z" fill-rule="evenodd"/>
<path d="M163.8 295.7v3.8z" fill-rule="evenodd"/>
<path d="M168.9 297v2.5z" fill-rule="evenodd"/>
<path d="M156.2 283h44.4z" fill-rule="evenodd"/>
<path d="M246.3 281.8h15.3z" fill-rule="evenodd"/>
<path d="M246.3 284.3h15.3z" fill-rule="evenodd"/>
<path d="M261.6 281.8v2.5z" fill-rule="evenodd"/>
<path d="M261.6 284.3v8.9z" fill-rule="evenodd"/>
<path d="M276.8 289.4v3.8z" fill-rule="evenodd"/>
<path d="M109.2 318.6h11.4z" fill-rule="evenodd"/>
<path d="M106.7 313.5h13.9z" fill-rule="evenodd"/>
<path d="M135.9 313.5h8.8z" fill-rule="evenodd"/>
<path d="M144.7 313.5v27.9z" fill-rule="evenodd"/>
<path d="M135.9 318.6h27.9z" fill-rule="evenodd"/>
<path d="M163.8 318.6v22.8z" fill-rule="evenodd"/>
<path d="M170.1 313.5v25.4z" fill-rule="evenodd"/>
<path d="M144.7 313.5h25.4z" fill-rule="evenodd"/>
<path d="M170.1 313.5h24.2z" fill-rule="evenodd"/>
<path d="M194.3 313.5v2.5z" fill-rule="evenodd"/>
<path d="M194.3 318.6v2.5z" fill-rule="evenodd"/>
<path d="M163.8 318.6h30.5z" fill-rule="evenodd"/>
<path d="M194.3 313.5h6.3z" fill-rule="evenodd"/>
<path d="M194.3 316h6.3z" fill-rule="evenodd"/>
<path d="M194.3 318.6h6.3z" fill-rule="evenodd"/>
<path d="M109.2 338.9h10.2z" fill-rule="evenodd"/>
<path d="M109.2 323.7h11.4z" fill-rule="evenodd"/>
<path d="M151.1 323.7v17.7z" fill-rule="evenodd"/>
<path d="M135.9 323.7h15.2z" fill-rule="evenodd"/>
<path d="M134.6 338.9h22.8z" fill-rule="evenodd"/>
<path d="M157.4 338.9v2.5z" fill-rule="evenodd"/>
<path d="M194.3 328.7v2.6z" fill-rule="evenodd"/>
<path d="M187.9 328.7h6.4z" fill-rule="evenodd"/>
<path d="M194.3 323.7v2.5z" fill-rule="evenodd"/>
<path d="M151.1 323.7h43.2z" fill-rule="evenodd"/>
<path d="M194.3 338.9v2.5z" fill-rule="evenodd"/>
<path d="M157.4 338.9h36.9z" fill-rule="evenodd"/>
<path d="M194.3 331.3h6.3z" fill-rule="evenodd"/>
<path d="M194.3 328.7h6.3z" fill-rule="evenodd"/>
<path d="M194.3 321.1h6.3z" fill-rule="evenodd"/>
<path d="M194.3 323.7h6.3z" fill-rule="evenodd"/>
<path d="M194.3 326.2h6.3z" fill-rule="evenodd"/>
<path d="M194.3 338.9h6.3z" fill-rule="evenodd"/>
<path d="M423.4 334.5v2z" fill-rule="evenodd"/>
<path d="M144.7 351.6v3.8z" fill-rule="evenodd"/>
<path d="M151.1 351.6v3.8z" fill-rule="evenodd"/>
<path d="M157.4 351.6v3.8z" fill-rule="evenodd"/>
<path d="M163.8 351.6v3.8z" fill-rule="evenodd"/>
<path d="M170.1 351.6v3.8z" fill-rule="evenodd"/>
<path d="M194.3 341.4h6.3z" fill-rule="evenodd"/>
<circle cx="444.4" cy="49.4" r=".63"/>
<circle cx="157.4" cy="71" r=".63"/>
<circle cx="429.2" cy="78.6" r=".63"/>
<circle cx="429.2" cy="63.4" r=".63"/>
<circle cx="429.2" cy="93.8" r=".63"/>
<circle cx="140.9" cy="110.3" r=".63"/>
<circle cx="140.9" cy="102.7" r=".63"/>
<circle cx="140.9" cy="118" r=".63"/>
<circle cx="429.2" cy="109.1" r=".63"/>
<circle cx="140.9" cy="125.6" r=".63"/>
<circle cx="140.9" cy="133.2" r=".63"/>
<circle cx="429.2" cy="124.3" r=".63"/>
<circle cx="182.8" cy="145.9" r=".63"/>
<circle cx="182.8" cy="143.4" r=".63"/>
<circle cx="468.5" cy="149.7" r=".63"/>
<circle cx="468.5" cy="154.8" r=".63"/>
<circle cx="167.6" cy="164.9" r=".63"/>
<circle cx="454.6" cy="173.8" r=".63"/>
<circle cx="143.5" cy="257.6" r=".63"/>
<circle cx="168.9" cy="257.6" r=".63"/>
<circle cx="276.8" cy="255.1" r=".63"/>
<circle cx="149.8" cy="267.8" r=".63"/>
<circle cx="163.8" cy="262.7" r=".63"/>
<circle cx="261.6" cy="279.2" r=".63"/>
<circle cx="261.6" cy="276.7" r=".63"/>
<circle cx="261.6" cy="269.1" r=".63"/>
<circle cx="261.6" cy="264" r=".63"/>
<circle cx="261.6" cy="274.1" r=".63"/>
<circle cx="261.6" cy="261.4" r=".63"/>
<circle cx="261.6" cy="266.5" r=".63"/>
<circle cx="261.6" cy="271.6" r=".63"/>
<circle cx="156.2" cy="283" r=".63"/>
<circle cx="261.6" cy="284.3" r=".63"/>
<circle cx="261.6" cy="281.8" r=".63"/>
<circle cx="144.7" cy="313.5" r=".63"/>
<circle cx="163.8" cy="318.6" r=".63"/>
<circle cx="170.1" cy="313.5" r=".63"/>
<circle cx="194.3" cy="318.6" r=".63"/>
<circle cx="194.3" cy="313.5" r=".63"/>
<circle cx="151.1" cy="323.7" r=".63"/>
<circle cx="157.4" cy="338.9" r=".63"/>
<circle cx="194.3" cy="328.7" r=".63"/>
<circle cx="194.3" cy="323.7" r=".63"/>
<circle cx="194.3" cy="338.9" r=".63"/>
</g>
<g font-size="9.5">
<text x="12.7" y="14.7">EXCHANGE IO1</text>
<text x="99" y="238.2">SIM</text>
</g>
<text font-size="9.2" x="300.9" y="41.4">LCD_CTP_INTERFACE</text>
<g font-size="7.1">
<text x="372" y="392.9">H355_SIM</text>
<text x="520.6" y="393.5">19/09/2024:19:58</text>
<text x="372.2" y="406.8">01_AUDIO_IO_VIB_AUDIO_1</text>
<text x="543.4" y="413.3">1</text>
<text x="558.7" y="413.3">2</text>
</g>
<g font-size="5.6">
<text x="210.8" y="393.8">COMPANY: TRANSSION HOLDINGS</text>
<text x="350.4" y="392.5">MODEL:</text>
<text x="467.3" y="393.8">Modified Date:</text>
<text x="210.8" y="407.2">DRAWN</text>
<text x="294.6" y="407.3">DATED</text>
<text x="350.3" y="406.8">TITLE:</text>
<text x="467.3" y="412.8">VERSION:</text>
<text x="521.9" y="412.8">SHEET:</text>
<text x="553.2" y="412.8">OF</text>
<text x="210.8" y="416.9">CHECKED</text>
<text x="294.6" y="417">DATED</text>
<text x="326.5" y="417.1">&lt; &gt;</text>
<text x="350.6" y="416.9">Confidentiality</text>
<text x="406.2" y="416.9">CONFIDENTIAL</text>
</g>
<text font-size="4.2" x="300.9" y="48.6">CTP (NT36525) I2C address: 0X01 (Write:0x02, Read:0x03)</text>
<g font-size="3.5">
<text x="50.8" y="-1">6</text>
<text x="250" y="-1">4</text>
<text x="552.6" y="-.9">1</text>
</g>
<g font-size="3.2">
<text x="446.7" y="62.2">P/G</text>
<text x="159.6" y="83.8">P/G</text>
<text x="159.6" y="149.8">P/G</text>
<text x="446.7" y="158.8">P/G</text>
</g>
<g font-size="2.5">
<text x="495.2" y="64.1">EINT9_CTP</text>
<text x="518" y="64.1">1</text>
<text x="374.4" y="69.1">1</text>
<text x="388.5" y="69.1">DSI0_D0P_CON</text>
<text x="495.2" y="69.3">VTP_EXT</text>
<text x="518" y="69.3">1</text>
<text x="374.4" y="74.2">1</text>
<text x="388.5" y="74.2">DSI0_D0N_CON</text>
<text x="495.2" y="74.4">VCI_3V</text>
<text x="518" y="74.4">1</text>
<text x="495.2" y="79.3">SPI5_MOSI</text>
<text x="518" y="79.3">1</text>
<text x="84.9" y="85.6">1</text>
<text x="84.9" y="88.2">1</text>
<text x="103.5" y="85.6">VSIM1_PMU</text>
<text x="103.5" y="88.2">SIM1_SRST</text>
<text x="210.8" y="85.6">VSIM2_PMU</text>
<text x="210.8" y="88.2">SIM2_SRST</text>
<text x="233.6" y="85.6">1</text>
<text x="233.6" y="88.2">1</text>
<text x="374.4" y="84.4">1</text>
<text x="374.4" y="89.5">1</text>
<text x="388.5" y="84.4">DSI0_D1P_CON</text>
<text x="388.5" y="89.5">DSI0_D1N_CON</text>
<text x="495.2" y="84.4">SPI5_MISO</text>
<text x="495.2" y="89.5">SPI5_CLK</text>
<text x="518" y="84.4">1</text>
<text x="518" y="89.5">1</text>
<text x="84.9" y="90.7">1</text>
<text x="84.9" y="93.3">1</text>
<text x="84.9" y="95.8">1</text>
<text x="99" y="95.8">EINT7_SD_SIM</text>
<text x="103.5" y="90.7">SIM1_SCLK</text>
<text x="105" y="93.3">SIM1_SIO</text>
<text x="210.8" y="90.7">SIM2_SCLK</text>
<text x="210.8" y="93.3">SIM2_SIO</text>
<text x="210.8" y="95.8">LTE_BPI_OUT19</text>
<text x="233.6" y="90.7">1</text>
<text x="233.6" y="93.3">1</text>
<text x="233.6" y="95.8">2</text>
<text x="495.2" y="94.5">GPIO152_CTP_RSTB1</text>
<text x="84.9" y="100.9">2</text>
<text x="84.9" y="98.5">2</text>
<text x="99" y="100.9">LTE_BPI_OUT0</text>
<text x="103.5" y="98.5">VFE28_PMU</text>
<text x="210.8" y="100.9">EINT9_CTP</text>
<text x="210.8" y="98.3">LTE_BPI_OUT4</text>
<text x="233.6" y="100.9">1</text>
<text x="233.6" y="98.3">2</text>
<text x="374.4" y="99.6">1</text>
<text x="388.5" y="99.6">DSI0_CKP_CON</text>
<text x="495.2" y="99.6">SPI5_CSB</text>
<text x="518" y="99.6">1</text>
<text x="84.9" y="106">1</text>
<text x="99" y="106">DSI0_D0P_CON</text>
<text x="210.8" y="106.1">VCI_3V</text>
<text x="210.8" y="103.6">VTP_EXT</text>
<text x="233.6" y="106.1">1</text>
<text x="233.6" y="103.6">1</text>
<text x="374.4" y="104.7">1</text>
<text x="388.5" y="104.7">DSI0_CKN_CON</text>
<text x="495.2" y="104.7">GPIO58_ERR</text>
<text x="518" y="104.7">1</text>
<text x="84.9" y="108.5">1</text>
<text x="84.9" y="113.6">1</text>
<text x="99" y="108.5">DSI0_D0N_CON</text>
<text x="99" y="113.6">DSI0_D1P_CON</text>
<text x="210.8" y="111">SPI5_MISO</text>
<text x="210.8" y="108.5">SPI5_MOSI</text>
<text x="210.8" y="113.6">SPI5_CLK</text>
<text x="233.6" y="111">1</text>
<text x="233.6" y="108.5">1</text>
<text x="233.6" y="113.6">1</text>
<text x="495.2" y="109.9">VLCM_1V25</text>
<text x="518" y="109.5">1</text>
<text x="84.9" y="116.1">1</text>
<text x="99" y="116.1">DSI0_D1N_CON</text>
<text x="210.8" y="118.7">SPI5_CSB</text>
<text x="210.8" y="116.1">GPIO152_CTP_RSTB1</text>
<text x="233.6" y="118.7">1</text>
<text x="374.4" y="114.9">1</text>
<text x="374.4" y="119.9">1</text>
<text x="388.5" y="114.9">DSI0_D2P_CON</text>
<text x="388.5" y="119.9">DSI0_D2N_CON</text>
<text x="495.2" y="119.9">LCM_RST_AP</text>
<text x="495.2" y="115">VLCM_1V8</text>
<text x="518" y="119.9">1</text>
<text x="518" y="114.6">1</text>
<text x="84.9" y="121.2">1</text>
<text x="84.9" y="123.7">1</text>
<text x="99" y="121.2">DSI0_CKP_CON</text>
<text x="99" y="123.7">DSI0_CKN_CON</text>
<text x="210.8" y="121.2">GPIO58_ERR</text>
<text x="210.8" y="123.9">VLCM_1V25</text>
<text x="233.6" y="121.2">1</text>
<text x="233.6" y="123.5">1</text>
<text x="495.2" y="125">DSI_TE</text>
<text x="518" y="125">1</text>
<text x="84.9" y="128.8">1</text>
<text x="84.9" y="131.4">1</text>
<text x="99" y="128.8">DSI0_D2P_CON</text>
<text x="99" y="131.4">DSI0_D2N_CON</text>
<text x="210.8" y="131.4">DSI_TE</text>
<text x="210.8" y="128.8">LCM_RST_AP</text>
<text x="210.8" y="126.4">VLCM_1V8</text>
<text x="233.6" y="131.4">1</text>
<text x="233.6" y="128.8">1</text>
<text x="233.6" y="126">1</text>
<text x="374.4" y="130.1">1</text>
<text x="388.5" y="130.1">DSI0_D3P_CON</text>
<text x="495.2" y="130.1">ESWIRE</text>
<text x="518" y="130.1">1</text>
<text x="84.9" y="136.4">1</text>
<text x="99" y="136.4">DSI0_D3P_CON</text>
<text x="210.8" y="136.4">ASWIRE</text>
<text x="210.8" y="133.9">ESWIRE</text>
<text x="233.6" y="136.4">1</text>
<text x="233.6" y="133.9">1</text>
<text x="374.4" y="135.2">1</text>
<text x="388.5" y="135.2">DSI0_D3N_CON</text>
<text x="495.2" y="135.2">ASWIRE</text>
<text x="518" y="135.2">1</text>
<text x="84.9" y="139">1</text>
<text x="99" y="139">DSI0_D3N_CON</text>
<text x="210.8" y="139">AUX_IN3_LCM</text>
<text x="233.6" y="139">1</text>
<text x="495.2" y="140.2">AUX_IN3_LCM</text>
<text x="518" y="140.2">1</text>
<text x="84.9" y="146.6">1</text>
<text x="100.5" y="146.7">AVDD_AMOLED</text>
<text x="140.3" y="144.1">NC</text>
<text x="210.8" y="146.7">ELVSS</text>
<text x="233.6" y="146.4">1</text>
<text x="428.5" y="145.3">NC</text>
<text x="167.2" y="154.3">WP27D-S050VA3-r15000</text>
<text x="374.4" y="155.5">1</text>
<text x="390" y="155.6">AVDD_AMOLED</text>
<text x="428.5" y="150.4">NC</text>
<text x="495.2" y="155.6">ELVSS</text>
<text x="518" y="155.2">1</text>
<text x="210.8" y="165.8">ELVDD</text>
<text x="233.6" y="165.4">1</text>
<text x="495.2" y="174.7">ELVDD</text>
<text x="518" y="174.3">1</text>
<text x="435.5" y="182.3">OK-118RF038/2-35</text>
<text x="132" y="257.1">5.1R</text>
<text x="292" y="255.8">EINT7_SD_SIM</text>
<text x="328.9" y="255.8">1</text>
<text x="62" y="263.4">1</text>
<text x="68.4" y="258.3">1</text>
<text x="85.7" y="263.4">SIM1_SRST</text>
<text x="87" y="258.3">VSIM1_PMU</text>
<text x="132" y="262.1">100R</text>
<text x="62" y="268.5">1</text>
<text x="85.7" y="268.5">SIM1_SCLK</text>
<text x="132" y="267.2">100R</text>
<text x="187.1" y="275.4" transform="rotate(-90 187.1 275.4)">GND</text>
<text x="62" y="283.7">1</text>
<text x="87.2" y="283.7">SIM1_SIO</text>
<text x="132" y="282.5">100R</text>
<text x="279.3" y="287.7">NC</text>
<text x="143.5" y="290.2">NC</text>
<text x="227.3" y="293.9">S259-0B08323F</text>
<text x="246.3" y="291.3">ºèÈÕ´ï</text>
<text x="170.1" y="295.2">1uF</text>
<text x="259" y="301.6">GND</text>
<text x="274.3" y="301.6">GND</text>
<text x="140.9" y="308">GND</text>
<text x="147.3" y="308">GND</text>
<text x="153.6" y="308">GND</text>
<text x="161.3" y="308">GND GND</text>
<text x="68.4" y="314.2">1</text>
<text x="87" y="314.2">VSIM2_PMU</text>
<text x="133.3" y="312.9">5.1R</text>
<text x="202.7" y="316.7">S2</text>
<text x="202.7" y="314.2">S1</text>
<text x="62" y="319.3">1</text>
<text x="85.7" y="319.3">SIM2_SRST</text>
<text x="133.3" y="318">100R</text>
<text x="133.3" y="323.1">100R</text>
<text x="202.7" y="319.3">S3</text>
<text x="202.7" y="321.8">S4</text>
<text x="62" y="324.4">1</text>
<text x="85.7" y="324.4">SIM2_SCLK</text>
<text x="202.7" y="329.4">S7</text>
<text x="202.7" y="326.9">S6</text>
<text x="202.7" y="324.4">S5</text>
<text x="405.4" y="328">SH2</text>
<text x="427.6" y="325.8">SH1</text>
<text x="479.5" y="329.5">MARK1</text>
<text x="496" y="329.5">MARK2</text>
<text x="520.7" y="329.1">SN1</text>
<text x="180.7" y="331.3" transform="rotate(-90 180.7 331.3)">GND</text>
<text x="202.7" y="332">S8</text>
<text x="202.7" y="334.5">S9</text>
<text x="477.8" y="335.5">MARK_1.0</text>
<text x="494.3" y="335.5">MARK_1.0</text>
<text x="62" y="339.6">1</text>
<text x="87.2" y="339.6">SIM2_SIO</text>
<text x="132" y="338.3">100R</text>
<text x="201.2" y="337.1">S10</text>
<text x="201.2" y="339.6">S11</text>
<text x="449.5" y="338.3">Waterproof-label</text>
<text x="457.1" y="337.1">1</text>
<text x="201.2" y="342.1">S12</text>
<text x="398.2" y="343.8">GND</text>
<text x="420.9" y="344.9">GND</text>
<text x="171.4" y="349.7">1uF</text>
<text x="142.2" y="363.9">GND</text>
<text x="148.6" y="363.9">GND</text>
<text x="154.9" y="363.9">GND</text>
<text x="161.3" y="363.9">GND</text>
<text x="167.6" y="363.9">GND</text>
</g>
<g font-size="2.1">
<text x="529.3" y="4.8">REVISION RECORD</text>
<text x="509" y="9.9">LTR</text>
<text x="531.9" y="9.9">ECO NO:</text>
<text x="561.1" y="9.9">APPROVED:</text>
<text x="581.4" y="9.9">DATE:</text>
<text x="443.8" y="56.8" transform="rotate(-90 443.8 56.8)">40</text>
<text x="454" y="56.8" transform="rotate(-90 454 56.8)">39</text>
<text x="459.9" y="57.6">J103</text>
<text x="437.9" y="62.9">1</text>
<text x="459.9" y="62.9">38</text>
<text x="437.9" y="68">2</text>
<text x="459.9" y="68">37</text>
<text x="525.7" y="69.3">TP 3V3</text>
<text x="437.9" y="73.1">3</text>
<text x="459.9" y="73.1">36</text>
<text x="525.7" y="74.4">VCI 3V</text>
<text x="145" y="78.2">J104</text>
<text x="156.9" y="78.4" transform="rotate(-90 156.9 78.4)">52</text>
<text x="167" y="78.4" transform="rotate(-90 167 78.4)">51</text>
<text x="437.9" y="78.2">4</text>
<text x="437.9" y="83.3">5</text>
<text x="459.9" y="83.3">34</text>
<text x="459.9" y="78.2">35</text>
<text x="149.7" y="89.6">3</text>
<text x="149.7" y="87.1">2</text>
<text x="149.7" y="84.5">1</text>
<text x="174.2" y="84.5">50</text>
<text x="174.2" y="87.1">49</text>
<text x="174.2" y="89.6">48</text>
<text x="437.9" y="88.3">6</text>
<text x="459.9" y="88.3">33</text>
<text x="149.7" y="94.7">5</text>
<text x="149.7" y="92.1">4</text>
<text x="174.2" y="92.1">47</text>
<text x="174.2" y="94.7">46</text>
<text x="437.9" y="93.4">7</text>
<text x="459.9" y="93.4">32</text>
<text x="149.7" y="99.8">7</text>
<text x="149.7" y="97.2">6</text>
<text x="174.2" y="97.2">45</text>
<text x="174.2" y="99.8">44</text>
<text x="437.9" y="98.5">8</text>
<text x="459.9" y="98.5">31</text>
<text x="148.5" y="107.4">10</text>
<text x="149.7" y="104.8">9</text>
<text x="149.7" y="102.3">8</text>
<text x="174.2" y="102.3">43</text>
<text x="174.2" y="104.8">42</text>
<text x="174.2" y="107.4">41</text>
<text x="226" y="103.6">TP 3V3</text>
<text x="226" y="106.2">VCI 3V</text>
<text x="437.9" y="103.6">9</text>
<text x="459.9" y="103.6">30</text>
<text x="148.5" y="112.5">12</text>
<text x="148.5" y="109.9">11</text>
<text x="174.2" y="109.9">40</text>
<text x="174.2" y="112.5">39</text>
<text x="436.7" y="108.7">10</text>
<text x="436.7" y="113.7">11</text>
<text x="459.9" y="108.7">29</text>
<text x="459.9" y="113.7">28</text>
<text x="148.5" y="117.5">14</text>
<text x="148.5" y="115">13</text>
<text x="174.2" y="115">38</text>
<text x="174.2" y="117.5">37</text>
<text x="436.7" y="118.8">12</text>
<text x="459.9" y="118.8">27</text>
<text x="148.5" y="125.2">17</text>
<text x="148.5" y="122.6">16</text>
<text x="148.5" y="120.1">15</text>
<text x="174.2" y="120.1">36</text>
<text x="174.2" y="122.6">35</text>
<text x="174.2" y="125.2">34</text>
<text x="436.7" y="123.9">13</text>
<text x="459.9" y="123.9">26</text>
<text x="148.5" y="130.2">19</text>
<text x="148.5" y="127.7">18</text>
<text x="174.2" y="127.7">33</text>
<text x="174.2" y="130.2">32</text>
<text x="436.7" y="129">14</text>
<text x="459.9" y="129">25</text>
<text x="148.5" y="137.9">22</text>
<text x="148.5" y="135.3">21</text>
<text x="148.5" y="132.8">20</text>
<text x="174.2" y="132.8">31</text>
<text x="174.2" y="135.3">30</text>
<text x="174.2" y="137.9">29</text>
<text x="436.7" y="134">15</text>
<text x="459.9" y="134">24</text>
<text x="148.5" y="142.9">24</text>
<text x="148.5" y="140.4">23</text>
<text x="174.2" y="140.4">28</text>
<text x="174.2" y="142.9">27</text>
<text x="436.7" y="139.1">16</text>
<text x="459.9" y="139.1">23</text>
<text x="127" y="144.8">7.6V</text>
<text x="148.5" y="145.5">25</text>
<text x="174.2" y="145.5">26</text>
<text x="187.9" y="144.3">-2.7V</text>
<text x="436.7" y="149.3">18</text>
<text x="436.7" y="144.2">17</text>
<text x="459.9" y="149.3">21</text>
<text x="459.9" y="144.2">22</text>
<text x="156.9" y="154.9" transform="rotate(-90 156.9 154.9)">53</text>
<text x="167" y="154.9" transform="rotate(-90 167 154.9)">54</text>
<text x="412.7" y="152.5">7.6V</text>
<text x="436.7" y="154.4">19</text>
<text x="459.9" y="154.4">20</text>
<text x="479.9" y="152.5">-2.7V</text>
<text x="187.9" y="163.3">4.6V</text>
<text x="443.8" y="163.7" transform="rotate(-90 443.8 163.7)">41</text>
<text x="454" y="163.7" transform="rotate(-90 454 163.7)">42</text>
<text x="479.9" y="172.8">4.6V</text>
<text x="205.9" y="249.6">J201</text>
<text x="116.8" y="256.4">R213</text>
<text x="200.4" y="257.2">A15</text>
<text x="237.1" y="255.9">SW</text>
<text x="242.8" y="257.2">A14</text>
<text x="242.8" y="254.7">A13</text>
<text x="254" y="255.2">R220</text>
<text x="270.4" y="255.2">1K</text>
<text x="116.8" y="261.5">R206</text>
<text x="200.4" y="262.3">A11</text>
<text x="206.5" y="263.5">RST</text>
<text x="206.5" y="258.4">VCC</text>
<text x="232.4" y="258.4">SWGND</text>
<text x="233.9" y="262.2">GND-8</text>
<text x="242.8" y="261">A1</text>
<text x="242.8" y="263.6">A2</text>
<text x="116.8" y="266.6">R207</text>
<text x="201.6" y="267.4">A9</text>
<text x="207" y="268.6">CLK</text>
<text x="220.9" y="270">SIM1</text>
<text x="233.9" y="264.7">GND-1</text>
<text x="233.9" y="267.3">GND-2</text>
<text x="233.9" y="269.8">GND-3</text>
<text x="242.8" y="268.6">A4</text>
<text x="242.8" y="266.1">A3</text>
<text x="200.4" y="272.4">A16</text>
<text x="206.5" y="273.6">GND-11</text>
<text x="220.9" y="272.5">Cover</text>
<text x="233.9" y="272.4">GND-4</text>
<text x="233.9" y="274.9">GND-5</text>
<text x="242.8" y="271.2">A5</text>
<text x="242.8" y="273.7">A6</text>
<text x="116.8" y="281.8">R208</text>
<text x="200.4" y="277.5">A12</text>
<text x="206.5" y="278.7">VPP</text>
<text x="233.4" y="277.4">GND-6</text>
<text x="233.4" y="280">GND-7</text>
<text x="242.8" y="278.8">A8</text>
<text x="242.8" y="281.3">A17</text>
<text x="242.8" y="276.3">A7</text>
<text x="170.1" y="287.7">C215</text>
<text x="200.4" y="282.6">A10</text>
<text x="207" y="283.8">I/O</text>
<text x="232.7" y="282.5">GND-10</text>
<text x="233.9" y="285.1">GND-9</text>
<text x="242.8" y="283.9">A18</text>
<text x="279.5" y="282.7">T206</text>
<text x="140.9" y="293.1" transform="rotate(-90 140.9 293.1)">T209</text>
<text x="147.2" y="293.1" transform="rotate(-90 147.2 293.1)">T208</text>
<text x="153.6" y="293.1" transform="rotate(-90 153.6 293.1)">T207</text>
<text x="161.2" y="293.1" transform="rotate(-90 161.2 293.1)">T205</text>
<text x="208.5" y="307.2">J202</text>
<text x="118.1" y="312.8">R212</text>
<text x="206.5" y="314.3">VCC-2</text>
<text x="206.5" y="316.8">VCC-1</text>
<text x="118.1" y="318.2">R209</text>
<text x="118.1" y="323.2">R210</text>
<text x="206.5" y="319.3">RST-1</text>
<text x="206.5" y="321.9">RST-2</text>
<text x="220.9" y="323.3">SIM2</text>
<text x="206.5" y="324.4">CLK-2</text>
<text x="206.5" y="327">CLK-1</text>
<text x="207" y="329.5">GND-1</text>
<text x="259" y="324.6">SD DETECT</text>
<text x="260.3" y="328.4">EINT</text>
<text x="273" y="324.6">PUSH IN</text>
<text x="275.5" y="328.4">H</text>
<text x="284.4" y="324.6">PUSH OUT</text>
<text x="289.5" y="328.4">L</text>
<text x="421.9" y="328">SH</text>
<text x="454.2" y="325">W1</text>
<text x="207" y="332">GND-2</text>
<text x="207" y="334.6">VPP-2</text>
<text x="480.7" y="332.2">1</text>
<text x="497.2" y="332.2">1</text>
<text x="116.8" y="338.5">R211</text>
<text x="206.5" y="339.7">DATA-1</text>
<text x="207" y="337.1">VPP-1</text>
<text x="172.7" y="343.2">C214</text>
<text x="206.5" y="342.2">DATA-2</text>
<text x="142.1" y="348.9" transform="rotate(-90 142.1 348.9)">T212</text>
<text x="148.5" y="348.9" transform="rotate(-90 148.5 348.9)">T211</text>
<text x="154.8" y="348.9" transform="rotate(-90 154.8 348.9)">T210</text>
<text x="161.2" y="348.9" transform="rotate(-90 161.2 348.9)">T204</text>
</g>
</svg>
